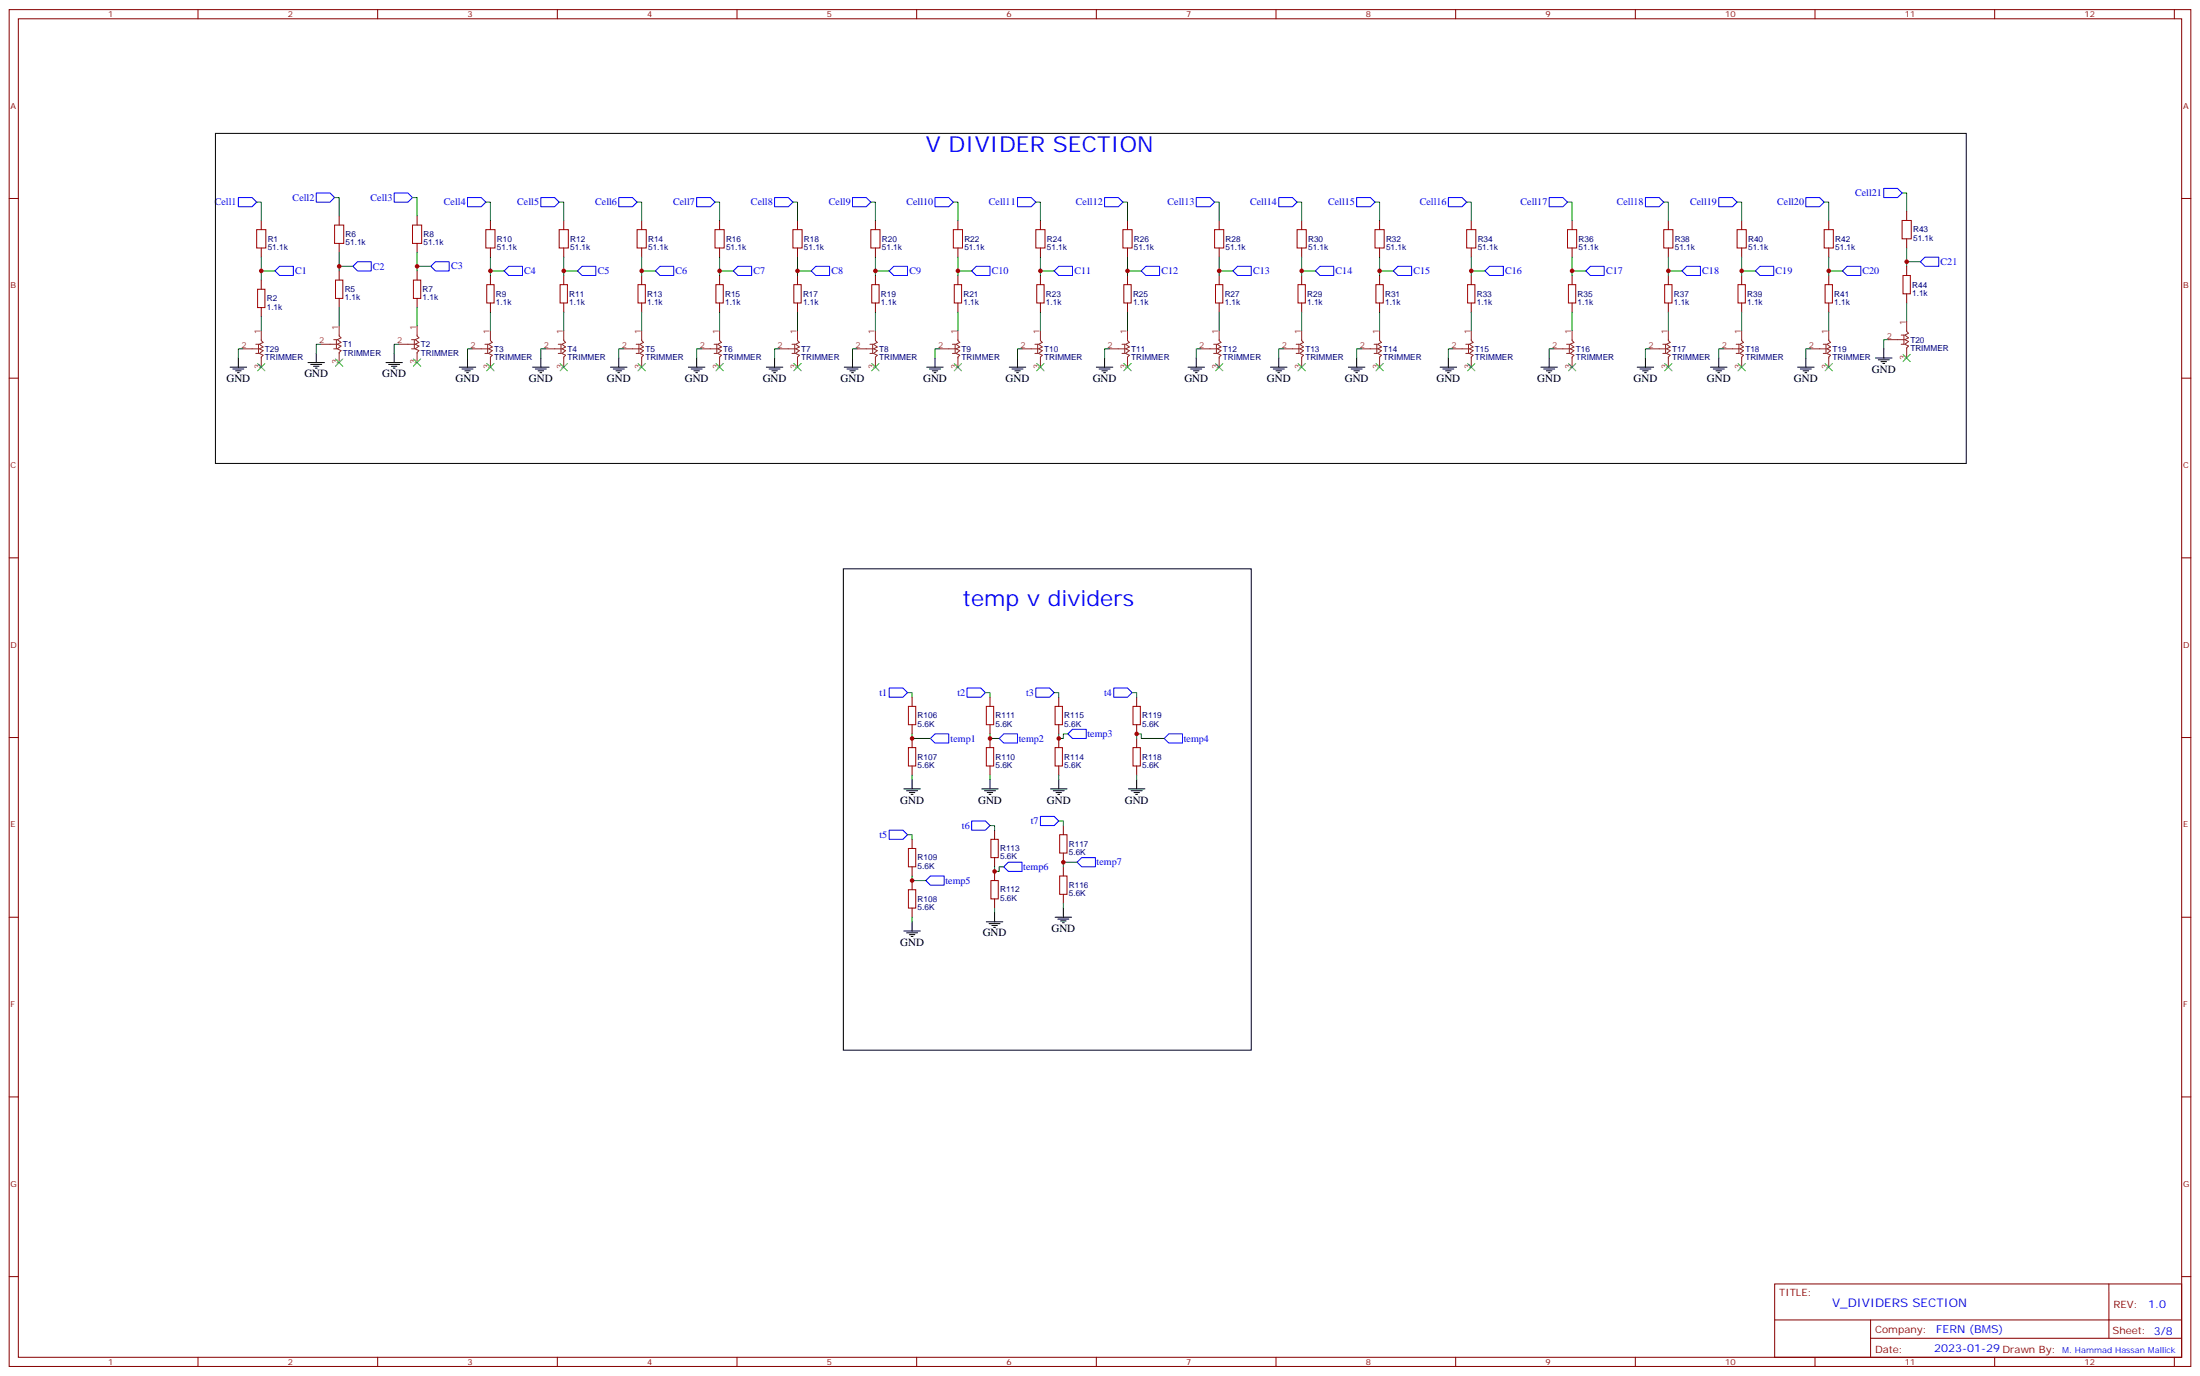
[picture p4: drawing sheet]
<svg xmlns="http://www.w3.org/2000/svg" width="847mm" height="529mm" viewBox="0 0 847 529" stroke-linecap="round" stroke-linejoin="round" font-family="sans-serif">
<g fill="none" stroke="#870000" stroke-width=".38">
<path d="M3.5 3.7h839.6v522.1h-839.6zM7.1 7.2h832.5v515.1h-832.5zM76.2 3.7v3.5M145.3 3.7v3.5M214.5 3.7v3.5M283.6 3.7v3.5M352.8 3.7v3.5M421.9 3.7v3.5M491.1 3.7v3.5M560.2 3.7v3.5M629.4 3.7v3.5M698.5 3.7v3.5"/>
<path d="M767.6 3.7v3.5M836.8 3.7v3.5M3.5 76.4h3.6M839.6 76.4h3.5M100.5 84.8v3.6M100.5 95.4v3.6M130.5 83.1v3.5M130.5 93.7v3.5M160.5 83.1v3.5M160.5 93.7v3.5M188.7 84.8v3.6M188.7 95.4v3.6"/>
<path d="M217 84.8v3.6M217 95.4v3.6M246.9 84.8v3.6M246.9 95.4v3.6M276.9 84.8v3.6M276.9 95.4v3.6M306.9 84.8v3.6M306.9 95.4v3.6M336.9 84.8v3.6M336.9 95.4v3.6M368.7 84.8v3.6M368.7 95.4v3.6"/>
<path d="M400.4 84.8v3.6M400.4 95.4v3.6M433.9 84.8v3.6M433.9 95.4v3.6M469.2 84.8v3.6M469.2 95.4v3.6M500.9 84.8v3.6M500.9 95.4v3.6M530.9 84.8v3.6M530.9 95.4v3.6M566.2 84.8v3.6M566.2 95.4v3.6"/>
<path d="M605 84.8v3.6M605 95.4v3.6M642.1 84.8v3.6M642.1 95.4v3.6M670.3 84.8v3.6M670.3 95.4v3.6M703.8 84.8v3.6M703.8 95.4v3.6M733.8 81.3v3.5M733.8 91.9v3.5M100.5 107.8v3.5M100.5 118.4v3.5"/>
<path d="M130.5 104.2v3.6M130.5 114.8v3.6M160.5 104.2v3.6M160.5 114.8v3.6M188.7 106v3.5M188.7 116.6v3.5M217 106v3.5M217 116.6v3.5M246.9 106v3.5M246.9 116.6v3.5M276.9 106v3.5M276.9 116.6v3.5"/>
<path d="M306.9 106v3.5M306.9 116.6v3.5M336.9 106v3.5M336.9 116.6v3.5M368.7 106v3.5M368.7 116.6v3.5M400.4 106v3.5M400.4 116.6v3.5M433.9 106v3.5M433.9 116.6v3.5M469.2 106v3.5M469.2 116.6v3.5"/>
<path d="M500.9 106v3.5M500.9 116.6v3.5M530.9 106v3.5M530.9 116.6v3.5M566.2 106v3.5M566.2 116.6v3.5M605 106v3.5M605 116.6v3.5M642.1 106v3.5M642.1 116.6v3.5M670.3 106v3.5M670.3 116.6v3.5"/>
<path d="M703.8 106v3.5M703.8 116.6v3.5M733.8 102.5v3.5M733.8 113.1v3.5M3.5 145.5h3.6M839.6 145.5h3.5M3.5 214.7h3.6M839.6 214.7h3.5M351 268.3v3.5M351 278.9v3.5M381 268.3v3.5M381 278.9v3.5"/>
<path d="M407.5 268.3v3.5M407.5 278.9v3.5M437.4 268.3v3.5M437.4 278.9v3.5M3.5 283.8h3.6M351 284.2v3.5M351 294.7v3.6M381 284.2v3.5M381 294.7v3.6M407.5 284.2v3.5M407.5 294.7v3.6M437.4 284.2v3.5"/>
<path d="M437.4 294.7v3.6M839.6 283.8h3.5M382.8 319.4v3.6M409.2 317.7v3.5M351 323v3.5M351 333.6v3.5M351 338.8v3.6M382.8 330v3.6M382.8 335.3v3.5M409.2 328.3v3.5M409.2 333.6v3.5M3.5 353h3.6"/>
<path d="M351 349.4v3.6M382.8 345.9v3.5M409.2 344.1v3.6M839.6 353h3.5M3.5 422.1h3.6M839.6 422.1h3.5M3.5 491.2h3.6M683 494.1h156.6v28.2h-156.6zM811.6 494.1v20.9M839.6 491.2h3.5M683 507.9h156.5M719.9 515h119.6"/>
<path d="M719.9 507.9v14.1M76.2 522.3v3.5M145.3 522.3v3.5M214.5 522.3v3.5M283.6 522.3v3.5M352.8 522.3v3.5M421.9 522.3v3.5M491.1 522.3v3.5M560.2 522.3v3.5M629.4 522.3v3.5M698.5 522.3v3.5M767.6 522.3v3.5"/>
<path d="M836.8 522.3v3.5"/>
</g>
<g fill="none" stroke="#008700" stroke-width=".38">
<path d="M98.8 77.8h1.7v7M128.8 76h1.7v7.1M158.7 76h1.8v7.1M187 77.8h1.7v7M215.2 77.8h1.8v7M245.2 77.8h1.7v7M275.2 77.8h1.7v7M305.2 77.8h1.7v7M335.1 77.8h1.8v7M366.9 77.8h1.8v7M398.6 77.8h1.8v7M432.2 77.8h1.7v7"/>
<path d="M467.4 77.8h1.8v7M499.2 77.8h1.7v7M529.2 77.8h1.7v7M564.4 77.8h1.8v7M603.2 77.8h1.8v7M640.3 77.8h1.8v7M668.5 77.8h1.8v7M702 77.8h1.8v7M732 74.3h1.8v7M100.5 99v8.8M130.5 97.2v7M160.5 97.2v7"/>
<path d="M188.7 99v7M217 99v7M246.9 99v7M276.9 99v7M306.9 99v7M336.9 99v7M368.7 99v7M400.4 99v7M433.9 99v7M469.2 99v7M500.9 99v7M530.9 99v7"/>
<path d="M566.2 99v7M605 99v7M642.1 99v7M670.3 99v7M703.8 99v7M733.8 95.4v7.1M100.5 104.2h5.3M130.5 102.5h5.3M130.5 118.4v7M160.5 118.4v7M160.5 102.5h5.3M188.7 104.2h5.3"/>
<path d="M217 104.2h5.2M246.9 104.2h5.3M276.9 104.2h5.3M306.9 104.2h5.3M336.9 104.2h5.3M368.7 104.2h5.2M400.4 104.2h5.3M433.9 104.2h5.3M469.2 104.2h5.3M500.9 104.2h5.3M530.9 104.2h5.3M566.2 104.2h5.3"/>
<path d="M605 104.2h5.3M642.1 104.2h5.2M670.3 104.2h5.3M703.8 104.2h5.3M733.8 100.7h5.3M733.8 116.6v7M93.5 134.2h-1.8v3.6M100.5 121.9v5.3M123.5 132.5h-1.8v3.5M153.5 132.5h-1.8v3.5M181.7 134.2h-1.8v3.6M188.7 120.1v7.1"/>
<path d="M209.9 134.2h-1.8v3.6M217 120.1v7.1M239.9 134.2h-1.8v3.6M246.9 120.1v7.1M269.9 134.2h-1.8v3.6M276.9 120.1v7.1M299.9 134.2h-1.8v3.6M306.9 120.1v7.1M329.8 134.2h-1.7v3.6M336.9 120.1v7.1M361.6 134.2h-1.8v3.6M368.7 120.1v7.1"/>
<path d="M393.3 134.2h-1.7v3.6M400.4 120.1v7.1M426.9 134.2h-1.8v3.6M433.9 120.1v7.1M462.1 134.2h-1.7v3.6M469.2 120.1v7.1M493.9 134.2h-1.8v3.6M500.9 120.1v7.1M523.9 134.2h-1.8v3.6M530.9 120.1v7.1M559.2 134.2h-1.8v3.6M566.2 120.1v7.1"/>
<path d="M598 134.2h-1.8v3.6M605 120.1v7.1M635 134.2h-1.8v3.6M642.1 120.1v7.1M663.2 134.2h-1.7v3.6M670.3 120.1v7.1M696.7 134.2h-1.7v3.6M703.8 120.1v7.1M726.7 130.7h-1.7v3.5M349.2 266.5h1.8v1.8M379.2 266.5h1.8v1.8M405.7 266.5h1.8v1.8"/>
<path d="M435.7 266.5h1.7v1.8M351 282.4v1.8h7.1M351 298.3v1.7M381 282.4v1.8h3.5M381 298.3v1.7M407.5 282.4v1.8h1.7v-1.8h1.8M407.5 298.3v1.7M437.4 284.2v-1.8h1.8v1.8h8.8M437.4 298.3v1.7M381 317.7h1.8v1.7M407.5 315.9h1.7v1.8M349.2 321.2h1.8v1.8"/>
<path d="M351 337.1v1.7h5.3M382.8 333.6v1.7h1.7v-1.7h1.8M414.5 331.8h-5.3v1.8M351 353v1.7M382.8 349.4v1.8M409.2 347.7v1.7"/>
</g>
<g fill="none" stroke="#00f" stroke-width=".38">
<path d="M91.7 76h5.3l1.8 1.8-1.8 1.8h-5.3zM121.7 74.3h5.3l1.8 1.7-1.8 1.8h-5.3zM151.7 74.3h5.3l1.7 1.7-1.7 1.8h-5.3zM179.9 76h5.3l1.8 1.8-1.8 1.8h-5.3zM208.1 76h5.3l1.8 1.8-1.8 1.8h-5.3zM238.1 76h5.3l1.8 1.8-1.8 1.8h-5.3zM268.1 76h5.3l1.8 1.8-1.8 1.8h-5.3zM298.1 76h5.3l1.8 1.8-1.8 1.8h-5.3zM328.1 76h5.3l1.7 1.8-1.7 1.8h-5.3zM359.8 76h5.3l1.8 1.8-1.8 1.8h-5.3zM391.6 76h5.3l1.7 1.8-1.7 1.8h-5.3zM425.1 76h5.3l1.8 1.8-1.8 1.8h-5.3z"/>
<path d="M460.4 76h5.3l1.7 1.8-1.7 1.8h-5.3zM492.1 76h5.3l1.8 1.8-1.8 1.8h-5.3zM522.1 76h5.3l1.8 1.8-1.8 1.8h-5.3zM557.4 76h5.3l1.7 1.8-1.7 1.8h-5.3zM596.2 76h5.3l1.7 1.8-1.7 1.8h-5.3zM633.2 76h5.3l1.8 1.8-1.8 1.8h-5.3zM661.5 76h5.2l1.8 1.8-1.8 1.8h-5.2zM695 76h5.3l1.7 1.8-1.7 1.8h-5.3zM725 72.5h5.2l1.8 1.8-1.8 1.7h-5.2zM105.8 104.2l1.8-1.7h5.3v3.5h-5.3zM135.8 102.5l1.8-1.8h5.3v3.5h-5.3zM165.8 102.5l1.8-1.8h5.3v3.5h-5.3z"/>
<path d="M194 104.2l1.8-1.7h5.3v3.5h-5.3zM222.2 104.2l1.8-1.7h5.3v3.5h-5.3zM254 102.5h5.3v3.5h-5.3l-1.8-1.8zM282.2 104.2l1.8-1.7h5.3v3.5h-5.3zM314 102.5h5.3v3.5h-5.3l-1.8-1.8zM342.2 104.2l1.8-1.7h5.2v3.5h-5.2zM373.9 104.2l1.8-1.7h5.3v3.5h-5.3zM405.7 104.2l1.8-1.7h5.2v3.5h-5.2zM439.2 104.2l1.8-1.7h5.3v3.5h-5.3zM476.2 102.5h5.3v3.5h-5.3l-1.7-1.8zM508 102.5h5.3v3.5h-5.3l-1.8-1.8zM536.2 104.2l1.8-1.7h5.3v3.5h-5.3z"/>
<path d="M573.3 102.5h5.3v3.5h-5.3l-1.8-1.8zM610.3 104.2l1.8-1.7h5.3v3.5h-5.3zM647.3 104.2l1.8-1.7h5.3v3.5h-5.3zM675.6 104.2l1.7-1.7h5.3v3.5h-5.3zM709.1 104.2l1.7-1.7h5.3v3.5h-5.3zM739.1 100.7l1.7-1.7h5.3v3.5h-5.3zM342.2 264.8h5.3l1.7 1.7-1.7 1.8h-5.3zM372.2 264.8h5.3l1.7 1.7-1.7 1.8h-5.3zM398.6 264.8h5.3l1.8 1.7-1.8 1.8h-5.3zM428.6 264.8h5.3l1.8 1.7-1.8 1.8h-5.3zM358.1 284.2l1.7-1.8h5.3v3.5h-5.3zM384.5 284.2l1.8-1.8h5.3v3.5h-5.3z"/>
<path d="M412.7 280.6h5.3v3.6h-5.3l-1.7-1.8zM448 284.2l1.8-1.8h5.3v3.5h-5.3zM342.2 319.4h5.3l1.7 1.8-1.7 1.8h-5.3zM373.9 315.9h5.3l1.8 1.8-1.8 1.7h-5.3zM400.4 314.1h5.3l1.8 1.8-1.8 1.8h-5.3zM358.1 337.1h5.3v3.5h-5.3l-1.8-1.8zM386.3 333.6l1.8-1.8h5.2v3.5h-5.2zM414.5 331.8l1.8-1.8h5.3v3.6h-5.3z"/>
</g>
<g fill="none" stroke="#000" stroke-width=".38">
<path d="M82.9 51.3h673.8v127h-673.8zM91.7 137.8v3.5M118.5 139.5h6.4M121.7 136v3.5M148.5 139.5h6.4M151.7 136v3.5M179.9 137.8v3.5M208.1 137.8v3.5M238.1 137.8v3.5M268.1 137.8v3.5M298.1 137.8v3.5M328.1 137.8v3.5"/>
<path d="M359.8 137.8v3.5M391.6 137.8v3.5M425.1 137.8v3.5M460.4 137.8v3.5M492.1 137.8v3.5M522.1 137.8v3.5M557.4 137.8v3.5M596.2 137.8v3.5M633.2 137.8v3.5M661.5 137.8v3.5M695 137.8v3.5M721.8 137.8h6.3"/>
<path d="M722.8 138.5h4.3M723.9 139.2h2.1M724.6 139.9h.7M725 134.2v3.6M88.5 141.3h6.4M89.6 142h4.2M90.7 142.7h2.1M91.4 143.4h.7M119.6 140.2h4.2M120.6 140.9h2.2M121.4 141.6h.7M149.6 140.2h4.2"/>
<path d="M150.6 140.9h2.2M151.3 141.6h.7M176.7 141.3h6.4M177.8 142h4.2M178.9 142.7h2.1M179.6 143.4h.7M205 141.3h6.3M206 142h4.3M207.1 142.7h2.1M207.8 143.4h.7M234.9 141.3h6.4M236 142h4.2"/>
<path d="M237.1 142.7h2.1M237.8 143.4h.7M264.9 141.3h6.4M266 142h4.2M267.1 142.7h2.1M267.8 143.4h.7M294.9 141.3h6.4M296 142h4.2M297 142.7h2.2M297.7 143.4h.7M324.9 141.3h6.4M326 142h4.2"/>
<path d="M327 142.7h2.1M327.7 143.4h.7M356.7 141.3h6.3M357.7 142h4.2M358.8 142.7h2.1M359.5 143.4h.7M388.4 141.3h6.4M389.5 142h4.2M390.5 142.7h2.1M391.2 143.4h.7M421.9 141.3h6.4M423 142h4.2"/>
<path d="M424 142.7h2.2M424.7 143.4h.7M457.2 141.3h6.3M458.3 142h4.2M459.3 142.7h2.1M460 143.4h.7M488.9 141.3h6.4M490 142h4.2M491.1 142.7h2.1M491.8 143.4h.7M518.9 141.3h6.4M520 142h4.2"/>
<path d="M521.1 142.7h2.1M521.8 143.4h.7M554.2 141.3h6.4M555.3 142h4.2M556.3 142.7h2.1M557 143.4h.7M593 141.3h6.4M594.1 142h4.2M595.1 142.7h2.2M595.8 143.4h.7M630.1 141.3h6.3M631.1 142h4.3"/>
<path d="M632.2 142.7h2.1M632.9 143.4h.7M658.3 141.3h6.3M659.3 142h4.3M660.4 142.7h2.1M661.1 143.4h.7M691.8 141.3h6.3M692.9 142h4.2M693.9 142.7h2.1M694.6 143.4h.7M324.6 218.9h156.9v185.2h-156.9zM347.8 303.6h6.4"/>
<path d="M348.9 304.3h4.2M350 305h2.1M350.7 305.7h.7M351 300v3.6M377.8 303.6h6.4M378.9 304.3h4.2M379.9 305h2.2M380.6 305.7h.8M381 300v3.6M404.3 303.6h6.3M405.3 304.3h4.3M406.4 305h2.1"/>
<path d="M407.1 305.7h.7M407.5 300v3.6M434.3 303.6h6.3M435.3 304.3h4.3M436.4 305h2.1M437.1 305.7h.7M437.4 300v3.6M347.8 358.2h6.4M348.9 359h4.2M350 359.7h2.1M351 354.7v3.5M379.6 354.7h6.3"/>
<path d="M380.6 355.4h4.3M381.7 356.1h2.1M382.4 356.8h.7M382.8 351.2v3.5M406 353h6.4M407.1 353.7h4.2M408.2 354.4h2.1M408.9 355.1h.7M409.2 349.4v3.6M350.7 360.4h.7"/>
</g>
<g fill="none" stroke="#8c2424" stroke-width=".38">
<path d="M93.5 134.2h6M98.4 132.5h1.1v3.5h-1.1M100.5 127.2v3.9l.7 .7-1.4 .7 1.4 1-1.4 .7 1.4 .7-1.4 1.1 1.4 .7-.7 .7v3.9M123.5 132.5h6M128.4 130.7h1.1v3.5h-1.1M130.5 125.4v3.9l.7 .7-1.4 .7 1.4 1.1-1.4 .7 1.4 .7-1.4 1 1.4 .7-.7 .7v3.9M153.5 132.5h6M158.4 130.7h1.1v3.5h-1.1M160.5 125.4v3.9l.7 .7-1.4 .7 1.4 1.1-1.4 .7 1.4 .7-1.4 1 1.4 .7-.7 .7v3.9M181.7 134.2h6M186.6 132.5h1.1v3.5h-1.1M188.7 127.2v3.9l.7 .7-1.4 .7 1.4 1-1.4 .7 1.4 .7-1.4 1.1 1.4 .7-.7 .7v3.9"/>
<path d="M209.9 134.2h6M214.8 132.5h1.1v3.5h-1.1M217 127.2v3.9l.7 .7-1.4 .7 1.4 1-1.4 .7 1.4 .7-1.4 1.1 1.4 .7-.7 .7v3.9M239.9 134.2h6M244.8 132.5h1.1v3.5h-1.1M246.9 127.2v3.9l.7 .7-1.4 .7 1.4 1-1.4 .7 1.4 .7-1.4 1.1 1.4 .7-.7 .7v3.9M269.9 134.2h6M274.8 132.5h1.1v3.5h-1.1M276.9 127.2v3.9l.7 .7-1.4 .7 1.4 1-1.4 .7 1.4 .7-1.4 1.1 1.4 .7-.7 .7v3.9M299.9 134.2h6M304.8 132.5h1.1v3.5h-1.1M306.9 127.2v3.9l.7 .7-1.4 .7 1.4 1-1.4 .7 1.4 .7-1.4 1.1 1.4 .7-.7 .7v3.9"/>
<path d="M329.8 134.2h6M334.8 132.5h1v3.5h-1M336.9 127.2v3.9l.7 .7-1.4 .7 1.4 1-1.4 .7 1.4 .7-1.4 1.1 1.4 .7-.7 .7v3.9M361.6 134.2h6M366.5 132.5h1.1v3.5h-1.1M368.7 127.2v3.9l.7 .7-1.5 .7 1.5 1-1.5 .7 1.5 .7-1.5 1.1 1.5 .7-.7 .7v3.9M393.3 134.2h6M398.3 132.5h1v3.5h-1M400.4 127.2v3.9l.7 .7-1.4 .7 1.4 1-1.4 .7 1.4 .7-1.4 1.1 1.4 .7-.7 .7v3.9M426.9 134.2h6M431.8 132.5h1.1v3.5h-1.1M433.9 127.2v3.9l.7 .7-1.4 .7 1.4 1-1.4 .7 1.4 .7-1.4 1.1 1.4 .7-.7 .7v3.9"/>
<path d="M462.1 134.2h6M467.1 132.5h1v3.5h-1M469.2 127.2v3.9l.7 .7-1.4 .7 1.4 1-1.4 .7 1.4 .7-1.4 1.1 1.4 .7-.7 .7v3.9M493.9 134.2h6M498.8 132.5h1.1v3.5h-1.1M500.9 127.2v3.9l.7 .7-1.4 .7 1.4 1-1.4 .7 1.4 .7-1.4 1.1 1.4 .7-.7 .7v3.9M523.9 134.2h6M528.8 132.5h1.1v3.5h-1.1M530.9 127.2v3.9l.7 .7-1.4 .7 1.4 1-1.4 .7 1.4 .7-1.4 1.1 1.4 .7-.7 .7v3.9M559.2 134.2h5.9M564.1 132.5h1v3.5h-1M566.2 127.2v3.9l.7 .7-1.4 .7 1.4 1-1.4 .7 1.4 .7-1.4 1.1 1.4 .7-.7 .7v3.9"/>
<path d="M598 134.2h6M602.9 132.5h1.1v3.5h-1.1M605 127.2v3.9l.7 .7-1.4 .7 1.4 1-1.4 .7 1.4 .7-1.4 1.1 1.4 .7-.7 .7v3.9M635 134.2h6M639.9 132.5h1.1v3.5h-1.1M642.1 127.2v3.9l.7 .7-1.5 .7 1.5 1-1.5 .7 1.5 .7-1.5 1.1 1.5 .7-.7 .7v3.9M663.2 134.2h6M668.2 132.5h1v3.5h-1M670.3 127.2v3.9l.7 .7-1.4 .7 1.4 1-1.4 .7 1.4 .7-1.4 1.1 1.4 .7-.7 .7v3.9M696.7 134.2h6M701.7 132.5h1v3.5h-1M703.8 127.2v3.9l.7 .7-1.4 .7 1.4 1-1.4 .7 1.4 .7-1.4 1.1 1.4 .7-.7 .7v3.9"/>
<path d="M726.7 130.7h6M731.7 128.9h1v3.6h-1M733.8 123.6v3.9l.7 .7-1.4 .7 1.4 1.1-1.4 .7 1.4 .7-1.4 1.1 1.4 .7-.7 .7v3.9"/>
</g>
<g fill="none" stroke="#a10000" stroke-width=".38">
<path d="M98.8 88.4h3.5v7h-3.5zM128.8 86.6h3.5v7.1h-3.5zM158.7 86.6h3.6v7.1h-3.6zM187 88.4h3.5v7h-3.5zM215.2 88.4h3.5v7h-3.5zM245.2 88.4h3.5v7h-3.5zM275.2 88.4h3.5v7h-3.5zM305.2 88.4h3.5v7h-3.5zM335.1 88.4h3.6v7h-3.6zM366.9 88.4h3.5v7h-3.5zM398.6 88.4h3.6v7h-3.6zM432.2 88.4h3.5v7h-3.5z"/>
<path d="M467.4 88.4h3.6v7h-3.6zM499.2 88.4h3.5v7h-3.5zM529.2 88.4h3.5v7h-3.5zM564.4 88.4h3.6v7h-3.6zM603.2 88.4h3.6v7h-3.6zM640.3 88.4h3.5v7h-3.5zM668.5 88.4h3.5v7h-3.5zM702 88.4h3.6v7h-3.6zM732 84.8h3.5v7.1h-3.5zM99.1 111.3h2.9v7.1h-2.9zM129.1 107.8h2.8v7h-2.8zM159.1 107.8h2.8v7h-2.8z"/>
<path d="M187.3 109.5h2.8v7.1h-2.8zM215.5 109.5h2.9v7.1h-2.9zM245.5 109.5h2.9v7.1h-2.9zM275.5 109.5h2.8v7.1h-2.8zM305.5 109.5h2.8v7.1h-2.8zM335.5 109.5h2.8v7.1h-2.8zM367.2 109.5h2.9v7.1h-2.9zM399 109.5h2.8v7.1h-2.8zM432.5 109.5h2.8v7.1h-2.8zM467.8 109.5h2.8v7.1h-2.8zM499.5 109.5h2.9v7.1h-2.9zM529.5 109.5h2.8v7.1h-2.8z"/>
<path d="M564.8 109.5h2.8v7.1h-2.8zM603.6 109.5h2.8v7.1h-2.8zM640.6 109.5h2.9v7.1h-2.9zM668.9 109.5h2.8v7.1h-2.8zM702.4 109.5h2.8v7.1h-2.8zM732.4 106h2.8v7.1h-2.8zM349.6 271.8h2.8v7.1h-2.8zM379.6 271.8h2.8v7.1h-2.8zM406 271.8h2.9v7.1h-2.9zM436 271.8h2.9v7.1h-2.9zM349.6 287.7h2.8v7h-2.8zM379.6 287.7h2.8v7h-2.8z"/>
<path d="M406 287.7h2.9v7h-2.9zM436 287.7h2.9v7h-2.9zM349.6 326.5h2.8v7.1h-2.8zM381.4 323h2.8v7h-2.8zM381.4 338.8h2.8v7.1h-2.8zM407.8 321.2h2.8v7.1h-2.8zM407.8 337.1h2.8v7h-2.8zM349.6 342.4h2.8v7h-2.8z"/>
</g>
<g fill="none" stroke="#3c3" stroke-width=".38">
<path d="M99.1 139.9l2.9 2.8M102 139.9l-2.9 2.8M129.1 138.1l2.8 2.8M131.9 138.1l-2.8 2.8M159.1 138.1l2.8 2.8M161.9 138.1l-2.8 2.8M187.3 139.9l2.8 2.8M190.1 139.9l-2.8 2.8M215.5 139.9l2.9 2.8M218.4 139.9l-2.9 2.8M245.5 139.9l2.9 2.8M248.4 139.9l-2.9 2.8"/>
<path d="M275.5 139.9l2.8 2.8M278.3 139.9l-2.8 2.8M305.5 139.9l2.8 2.8M308.3 139.9l-2.8 2.8M335.5 139.9l2.8 2.8M338.3 139.9l-2.8 2.8M367.2 139.9l2.9 2.8M370.1 139.9l-2.9 2.8M399 139.9l2.8 2.8M401.8 139.9l-2.8 2.8M432.5 139.9l2.8 2.8M435.3 139.9l-2.8 2.8"/>
<path d="M467.8 139.9l2.8 2.8M470.6 139.9l-2.8 2.8M499.5 139.9l2.9 2.8M502.4 139.9l-2.9 2.8M529.5 139.9l2.8 2.8M532.3 139.9l-2.8 2.8M564.8 139.9l2.8 2.8M567.6 139.9l-2.8 2.8M603.6 139.9l2.8 2.8M606.4 139.9l-2.8 2.8M640.6 139.9l2.9 2.8M643.5 139.9l-2.9 2.8"/>
<path d="M668.9 139.9l2.8 2.8M671.7 139.9l-2.8 2.8M702.4 139.9l2.8 2.8M705.2 139.9l-2.8 2.8M732.4 136.3l2.8 2.9M735.2 136.3l-2.8 2.9"/>
</g>
<g fill="#c00">
<circle cx="100.5" cy="104.2" r=".88"/>
<circle cx="130.5" cy="102.5" r=".88"/>
<circle cx="160.5" cy="102.5" r=".88"/>
<circle cx="188.7" cy="104.2" r=".88"/>
<circle cx="217" cy="104.2" r=".88"/>
<circle cx="246.9" cy="104.2" r=".88"/>
<circle cx="276.9" cy="104.2" r=".88"/>
<circle cx="306.9" cy="104.2" r=".88"/>
<circle cx="336.9" cy="104.2" r=".88"/>
<circle cx="368.7" cy="104.2" r=".88"/>
<circle cx="400.4" cy="104.2" r=".88"/>
<circle cx="433.9" cy="104.2" r=".88"/>
<circle cx="469.2" cy="104.2" r=".88"/>
<circle cx="500.9" cy="104.2" r=".88"/>
<circle cx="530.9" cy="104.2" r=".88"/>
<circle cx="566.2" cy="104.2" r=".88"/>
<circle cx="605" cy="104.2" r=".88"/>
<circle cx="642.1" cy="104.2" r=".88"/>
<circle cx="670.3" cy="104.2" r=".88"/>
<circle cx="703.8" cy="104.2" r=".88"/>
<circle cx="733.8" cy="100.7" r=".88"/>
<circle cx="437.4" cy="282.4" r=".88"/>
<circle cx="407.5" cy="284.2" r=".88"/>
<circle cx="351" cy="338.8" r=".88"/>
<circle cx="382.8" cy="335.3" r=".88"/>
<circle cx="409.2" cy="331.8" r=".88"/>
<circle cx="381" cy="284.2" r=".88"/>
<circle cx="351" cy="284.2" r=".88"/>
</g>
<g font-size="8.5" fill="#00f">
<text x="356.3" y="58.4">V DIVIDER SECTION</text>
<text x="370.4" y="233">temp v dividers</text>
</g>
<text font-size="4.6" fill="#00f" x="705.1" y="503.1">V_DIVIDERS SECTION</text>
<g font-size="4.2">
<text x="720.4" y="143.4">GND</text>
<text x="87.1" y="146.9">GND</text>
<text x="117.1" y="145.2">GND</text>
<text x="147.1" y="145.2">GND</text>
<text x="175.3" y="146.9">GND</text>
<text x="203.6" y="146.9">GND</text>
<text x="233.5" y="146.9">GND</text>
<text x="263.5" y="146.9">GND</text>
<text x="293.5" y="146.9">GND</text>
<text x="323.5" y="146.9">GND</text>
<text x="355.2" y="146.9">GND</text>
<text x="387" y="146.9">GND</text>
<text x="420.5" y="146.9">GND</text>
<text x="455.8" y="146.9">GND</text>
<text x="487.5" y="146.9">GND</text>
<text x="517.5" y="146.9">GND</text>
<text x="552.8" y="146.9">GND</text>
<text x="591.6" y="146.9">GND</text>
<text x="628.6" y="146.9">GND</text>
<text x="656.9" y="146.9">GND</text>
<text x="690.4" y="146.9">GND</text>
<text x="346.4" y="309.2">GND</text>
<text x="376.4" y="309.2">GND</text>
<text x="402.9" y="309.2">GND</text>
<text x="432.9" y="309.2">GND</text>
<text x="404.6" y="358.6">GND</text>
<text x="346.4" y="363.9">GND</text>
<text x="378.2" y="360.4">GND</text>
</g>
<g font-size="4.2" fill="#00f">
<text x="826.8" y="503.3">1.0</text>
<text x="745.2" y="512.9">FERN (BMS)</text>
<text x="744.4" y="520.2">2023-01-29 Drawn By:</text>
</g>
<g font-size="3.9" fill="#00f">
<text x="112.6" y="77.3">Cell2</text>
<text x="142.6" y="77.3">Cell3</text>
<text x="713.9" y="75.5">Cell21</text>
<text x="82.6" y="79">Cell1</text>
<text x="170.8" y="79.1">Cell4</text>
<text x="199.1" y="79.1">Cell5</text>
<text x="229" y="79.1">Cell6</text>
<text x="259" y="79.1">Cell7</text>
<text x="289" y="79.1">Cell8</text>
<text x="319" y="79.1">Cell9</text>
<text x="348.8" y="79.1">Cell10</text>
<text x="380.6" y="79.1">Cell11</text>
<text x="414.1" y="79">Cell12</text>
<text x="449.3" y="79">Cell13</text>
<text x="481.1" y="79">Cell14</text>
<text x="511.1" y="79">Cell15</text>
<text x="546.4" y="79">Cell16</text>
<text x="585.2" y="79.1">Cell17</text>
<text x="622.2" y="79.1">Cell18</text>
<text x="650.4" y="79.1">Cell19</text>
<text x="683.9" y="79.1">Cell20</text>
<text x="746.8" y="101.9">C21</text>
<text x="113.6" y="105.5">C1</text>
<text x="143.5" y="103.8">C2</text>
<text x="173.6" y="103.7">C3</text>
<text x="201.7" y="105.4">C4</text>
<text x="230" y="105.4">C5</text>
<text x="260" y="105.4">C6</text>
<text x="290" y="105.4">C7</text>
<text x="320" y="105.4">C8</text>
<text x="350" y="105.4">C9</text>
<text x="381.6" y="105.4">C10</text>
<text x="413.5" y="105.4">C11</text>
<text x="447" y="105.6">C12</text>
<text x="482.2" y="105.6">C13</text>
<text x="514" y="105.6">C14</text>
<text x="544" y="105.6">C15</text>
<text x="579.3" y="105.6">C16</text>
<text x="618.1" y="105.4">C17</text>
<text x="655.1" y="105.4">C18</text>
<text x="683.3" y="105.4">C19</text>
<text x="716.8" y="105.4">C20</text>
<text x="338.5" y="267.7">t1</text>
<text x="368.4" y="267.7">t2</text>
<text x="394.9" y="267.7">t3</text>
<text x="424.9" y="267.7">t4</text>
<text x="365.8" y="285.5">temp1</text>
<text x="392.1" y="285.4">temp2</text>
<text x="418.5" y="283.6">temp3</text>
<text x="455.6" y="285.4">temp4</text>
<text x="396.7" y="317.1">t7</text>
<text x="338.5" y="322.4">t5</text>
<text x="370.2" y="318.9">t6</text>
<text x="393.8" y="334.8">temp6</text>
<text x="422" y="333">temp7</text>
<text x="363.8" y="340.1">temp5</text>
</g>
<g font-size="3.9" fill="#800">
<text x="684.7" y="498.7">TITLE:</text>
<text x="813.4" y="503.3">REV:</text>
<text x="721.6" y="512.9">Company:</text>
<text x="813" y="513.5">Sheet: 3/8</text>
<text x="721.6" y="520.5">Date:</text>
</g>
<g font-size="3.2" fill="#800">
<text x="41.6" y="6.7">1</text>
<text x="110.8" y="6.7">2</text>
<text x="179.9" y="6.7">3</text>
<text x="249.1" y="6.7">4</text>
<text x="318.2" y="6.7">5</text>
<text x="387.3" y="6.7">6</text>
<text x="456.5" y="6.7">7</text>
<text x="525.6" y="6.7">8</text>
<text x="594.8" y="6.7">9</text>
<text x="663.9" y="6.7">10</text>
<text x="733.1" y="6.7">11</text>
<text x="802.2" y="6.7">12</text>
<text x="4.1" y="41.8">A</text>
<text x="840.1" y="41.8">A</text>
<text x="4.1" y="110.9">B</text>
<text x="840.1" y="110.9">B</text>
<text x="4.1" y="180.1">C</text>
<text x="840.1" y="180.1">C</text>
<text x="4.1" y="249.2">D</text>
<text x="840.1" y="249.2">D</text>
<text x="4.1" y="318.4">E</text>
<text x="840.1" y="318.4">E</text>
<text x="4.1" y="387.5">F</text>
<text x="840.1" y="387.5">F</text>
<text x="4.1" y="456.7">G</text>
<text x="840.1" y="456.7">G</text>
<text x="41.6" y="525.3">1</text>
<text x="110.8" y="525.3">2</text>
<text x="179.9" y="525.3">3</text>
<text x="249.1" y="525.3">4</text>
<text x="318.2" y="525.3">5</text>
<text x="387.3" y="525.3">6</text>
<text x="456.5" y="525.3">7</text>
<text x="525.6" y="525.3">8</text>
<text x="594.8" y="525.3">9</text>
<text x="663.9" y="525.3">10</text>
<text x="733.1" y="525.3">11</text>
<text x="802.2" y="525.3">12</text>
</g>
<g font-size="3.2" fill="#000080">
<text x="736.2" y="89.4">R43</text>
<text x="103" y="93">R1</text>
<text x="133" y="94.4">51.1k</text>
<text x="133" y="91.2">R6</text>
<text x="163" y="94.4">51.1k</text>
<text x="163" y="91.2">R8</text>
<text x="191.2" y="93">R10</text>
<text x="219.4" y="93">R12</text>
<text x="249.4" y="93">R14</text>
<text x="279.4" y="93">R16</text>
<text x="309.4" y="93">R18</text>
<text x="339.4" y="93">R20</text>
<text x="371.1" y="93">R22</text>
<text x="402.9" y="93">R24</text>
<text x="436.4" y="93">R26</text>
<text x="471.7" y="93">R28</text>
<text x="503.4" y="93">R30</text>
<text x="533.4" y="93">R32</text>
<text x="568.7" y="93">R34</text>
<text x="607.5" y="93">R36</text>
<text x="644.5" y="93">R38</text>
<text x="672.7" y="93">R40</text>
<text x="706.3" y="93">R42</text>
<text x="736.2" y="92.6">51.1k</text>
<text x="103" y="96.1">51.1k</text>
<text x="191.2" y="96.1">51.1k</text>
<text x="219.4" y="96.1">51.1k</text>
<text x="249.4" y="96.1">51.1k</text>
<text x="279.4" y="96.1">51.1k</text>
<text x="309.4" y="96.1">51.1k</text>
<text x="339.4" y="96.1">51.1k</text>
<text x="371.1" y="96.1">51.1k</text>
<text x="402.9" y="96.1">51.1k</text>
<text x="436.4" y="96.1">51.1k</text>
<text x="471.7" y="96.1">51.1k</text>
<text x="503.4" y="96.1">51.1k</text>
<text x="533.4" y="96.1">51.1k</text>
<text x="568.7" y="96.1">51.1k</text>
<text x="607.5" y="96.1">51.1k</text>
<text x="644.5" y="96.1">51.1k</text>
<text x="672.7" y="96.1">51.1k</text>
<text x="706.3" y="96.1">51.1k</text>
<text x="132.6" y="112.5">R5</text>
<text x="162.6" y="112.5">R7</text>
<text x="735.9" y="113.8">1.1k</text>
<text x="735.9" y="110.7">R44</text>
<text x="102.7" y="119.1">1.1k</text>
<text x="102.7" y="116">R2</text>
<text x="132.6" y="115.6">1.1k</text>
<text x="162.6" y="115.6">1.1k</text>
<text x="190.9" y="117.4">1.1k</text>
<text x="190.9" y="114.2">R9</text>
<text x="219.1" y="117.4">1.1k</text>
<text x="219.1" y="114.2">R11</text>
<text x="249.1" y="117.4">1.1k</text>
<text x="249.1" y="114.2">R13</text>
<text x="279" y="117.4">1.1k</text>
<text x="279" y="114.2">R15</text>
<text x="309" y="117.4">1.1k</text>
<text x="309" y="114.2">R17</text>
<text x="339" y="117.4">1.1k</text>
<text x="339" y="114.2">R19</text>
<text x="370.8" y="117.4">1.1k</text>
<text x="370.8" y="114.2">R21</text>
<text x="402.5" y="117.4">1.1k</text>
<text x="402.5" y="114.2">R23</text>
<text x="436" y="117.4">1.1k</text>
<text x="436" y="114.2">R25</text>
<text x="471.3" y="117.4">1.1k</text>
<text x="471.3" y="114.2">R27</text>
<text x="503.1" y="117.4">1.1k</text>
<text x="503.1" y="114.2">R29</text>
<text x="533" y="117.4">1.1k</text>
<text x="533" y="114.2">R31</text>
<text x="568.3" y="117.4">1.1k</text>
<text x="568.3" y="114.2">R33</text>
<text x="607.1" y="117.4">1.1k</text>
<text x="607.1" y="114.2">R35</text>
<text x="644.2" y="117.4">1.1k</text>
<text x="644.2" y="114.2">R37</text>
<text x="672.4" y="117.4">1.1k</text>
<text x="672.4" y="114.2">R39</text>
<text x="705.9" y="117.4">1.1k</text>
<text x="705.9" y="114.2">R41</text>
<text x="735.2" y="131.8">T20</text>
<text x="102" y="135.4">T29</text>
<text x="131.9" y="136.8">TRIMMER</text>
<text x="131.9" y="133.6">T1</text>
<text x="161.9" y="136.8">TRIMMER</text>
<text x="161.9" y="133.6">T2</text>
<text x="190.2" y="135.4">T3</text>
<text x="218.4" y="135.4">T4</text>
<text x="248.4" y="135.4">T5</text>
<text x="278.3" y="135.4">T6</text>
<text x="308.3" y="135.4">T7</text>
<text x="338.3" y="135.4">T8</text>
<text x="370.1" y="135.4">T9</text>
<text x="401.8" y="135.4">T10</text>
<text x="435.3" y="135.4">T11</text>
<text x="470.6" y="135.4">T12</text>
<text x="502.4" y="135.4">T13</text>
<text x="532.3" y="135.4">T14</text>
<text x="567.6" y="135.4">T15</text>
<text x="606.4" y="135.4">T16</text>
<text x="643.5" y="135.4">T17</text>
<text x="671.7" y="135.4">T18</text>
<text x="705.2" y="135.4">T19</text>
<text x="735.2" y="135.1">TRIMMER</text>
<text x="102" y="138.6">TRIMMER</text>
<text x="190.1" y="138.6">TRIMMER</text>
<text x="218.4" y="138.6">TRIMMER</text>
<text x="248.4" y="138.6">TRIMMER</text>
<text x="278.3" y="138.6">TRIMMER</text>
<text x="308.3" y="138.6">TRIMMER</text>
<text x="338.3" y="138.6">TRIMMER</text>
<text x="370.1" y="138.6">TRIMMER</text>
<text x="401.8" y="138.6">TRIMMER</text>
<text x="435.3" y="138.6">TRIMMER</text>
<text x="470.6" y="138.6">TRIMMER</text>
<text x="502.4" y="138.6">TRIMMER</text>
<text x="532.3" y="138.6">TRIMMER</text>
<text x="567.6" y="138.6">TRIMMER</text>
<text x="606.4" y="138.6">TRIMMER</text>
<text x="643.5" y="138.6">TRIMMER</text>
<text x="671.7" y="138.6">TRIMMER</text>
<text x="705.2" y="138.6">TRIMMER</text>
<text x="353.1" y="279.6">5.6K</text>
<text x="353.1" y="276.4">R106</text>
<text x="383.1" y="279.6">5.6K</text>
<text x="383.1" y="276.4">R111</text>
<text x="409.6" y="279.6">5.6K</text>
<text x="409.6" y="276.4">R115</text>
<text x="439.6" y="279.6">5.6K</text>
<text x="439.6" y="276.4">R119</text>
<text x="353.1" y="292.3">R107</text>
<text x="383.1" y="292.3">R110</text>
<text x="409.6" y="292.3">R114</text>
<text x="439.6" y="292.3">R118</text>
<text x="353.1" y="295.5">5.6K</text>
<text x="383.1" y="295.5">5.6K</text>
<text x="409.6" y="295.5">5.6K</text>
<text x="439.6" y="295.5">5.6K</text>
<text x="384.9" y="327.6">R113</text>
<text x="411.3" y="329">5.6K</text>
<text x="411.3" y="325.8">R117</text>
<text x="353.1" y="334.3">5.6K</text>
<text x="353.1" y="331.1">R109</text>
<text x="384.9" y="330.7">5.6K</text>
<text x="411.3" y="341.7">R116</text>
<text x="353.1" y="347">R108</text>
<text x="384.9" y="346.6">5.6K</text>
<text x="384.9" y="343.4">R112</text>
<text x="411.3" y="344.8">5.6K</text>
<text x="353.1" y="350.1">5.6K</text>
</g>
<g font-size="3.2" fill="#8d2323">
<text x="733.4" y="125.1" transform="rotate(-90 733.4 125.1)">1</text>
<text x="100.2" y="128.6" transform="rotate(-90 100.2 128.6)">1</text>
<text x="130.2" y="126.8" transform="rotate(-90 130.2 126.8)">1</text>
<text x="160.2" y="126.8" transform="rotate(-90 160.2 126.8)">1</text>
<text x="188.4" y="128.6" transform="rotate(-90 188.4 128.6)">1</text>
<text x="216.6" y="128.6" transform="rotate(-90 216.6 128.6)">1</text>
<text x="246.6" y="128.6" transform="rotate(-90 246.6 128.6)">1</text>
<text x="276.6" y="128.6" transform="rotate(-90 276.6 128.6)">1</text>
<text x="306.6" y="128.6" transform="rotate(-90 306.6 128.6)">1</text>
<text x="336.5" y="128.6" transform="rotate(-90 336.5 128.6)">1</text>
<text x="368.3" y="128.6" transform="rotate(-90 368.3 128.6)">1</text>
<text x="400" y="128.6" transform="rotate(-90 400 128.6)">1</text>
<text x="433.6" y="128.6" transform="rotate(-90 433.6 128.6)">1</text>
<text x="468.8" y="128.6" transform="rotate(-90 468.8 128.6)">1</text>
<text x="500.6" y="128.6" transform="rotate(-90 500.6 128.6)">1</text>
<text x="530.6" y="128.6" transform="rotate(-90 530.6 128.6)">1</text>
<text x="565.9" y="128.6" transform="rotate(-90 565.9 128.6)">1</text>
<text x="604.7" y="128.6" transform="rotate(-90 604.7 128.6)">1</text>
<text x="641.7" y="128.6" transform="rotate(-90 641.7 128.6)">1</text>
<text x="669.9" y="128.6" transform="rotate(-90 669.9 128.6)">1</text>
<text x="703.4" y="128.6" transform="rotate(-90 703.4 128.6)">1</text>
<text x="726.1" y="130.4">2</text>
<text x="92.9" y="133.9">2</text>
<text x="122.9" y="132.1">2</text>
<text x="152.9" y="132.1">2</text>
<text x="181.1" y="133.9">2</text>
<text x="209.3" y="133.9">2</text>
<text x="239.3" y="133.9">2</text>
<text x="269.3" y="133.9">2</text>
<text x="299.3" y="133.9">2</text>
<text x="329.2" y="133.9">2</text>
<text x="361" y="133.9">2</text>
<text x="392.7" y="133.9">2</text>
<text x="426.3" y="133.9">2</text>
<text x="461.5" y="133.9">2</text>
<text x="493.3" y="133.9">2</text>
<text x="523.3" y="133.9">2</text>
<text x="558.5" y="133.9">2</text>
<text x="597.4" y="133.9">2</text>
<text x="634.4" y="133.9">2</text>
<text x="662.6" y="133.9">2</text>
<text x="696.1" y="133.9">2</text>
<text x="100.2" y="141.9" transform="rotate(-90 100.2 141.9)">3</text>
<text x="130.2" y="140.1" transform="rotate(-90 130.2 140.1)">3</text>
<text x="160.2" y="140.1" transform="rotate(-90 160.2 140.1)">3</text>
<text x="188.4" y="141.9" transform="rotate(-90 188.4 141.9)">3</text>
<text x="216.6" y="141.9" transform="rotate(-90 216.6 141.9)">3</text>
<text x="246.6" y="141.9" transform="rotate(-90 246.6 141.9)">3</text>
<text x="276.6" y="141.9" transform="rotate(-90 276.6 141.9)">3</text>
<text x="306.6" y="141.9" transform="rotate(-90 306.6 141.9)">3</text>
<text x="336.5" y="141.9" transform="rotate(-90 336.5 141.9)">3</text>
<text x="368.3" y="141.9" transform="rotate(-90 368.3 141.9)">3</text>
<text x="400" y="141.9" transform="rotate(-90 400 141.9)">3</text>
<text x="433.6" y="141.9" transform="rotate(-90 433.6 141.9)">3</text>
<text x="468.8" y="141.9" transform="rotate(-90 468.8 141.9)">3</text>
<text x="500.6" y="141.9" transform="rotate(-90 500.6 141.9)">3</text>
<text x="530.6" y="141.9" transform="rotate(-90 530.6 141.9)">3</text>
<text x="565.9" y="141.9" transform="rotate(-90 565.9 141.9)">3</text>
<text x="604.7" y="141.9" transform="rotate(-90 604.7 141.9)">3</text>
<text x="641.7" y="141.9" transform="rotate(-90 641.7 141.9)">3</text>
<text x="669.9" y="141.9" transform="rotate(-90 669.9 141.9)">3</text>
<text x="703.4" y="141.9" transform="rotate(-90 703.4 141.9)">3</text>
<text x="733.4" y="138.4" transform="rotate(-90 733.4 138.4)">3</text>
</g>
<text font-size="3.2" fill="#00f" x="793.6" y="520.6">M. Hammad Hassan Mallick</text>
</svg>
